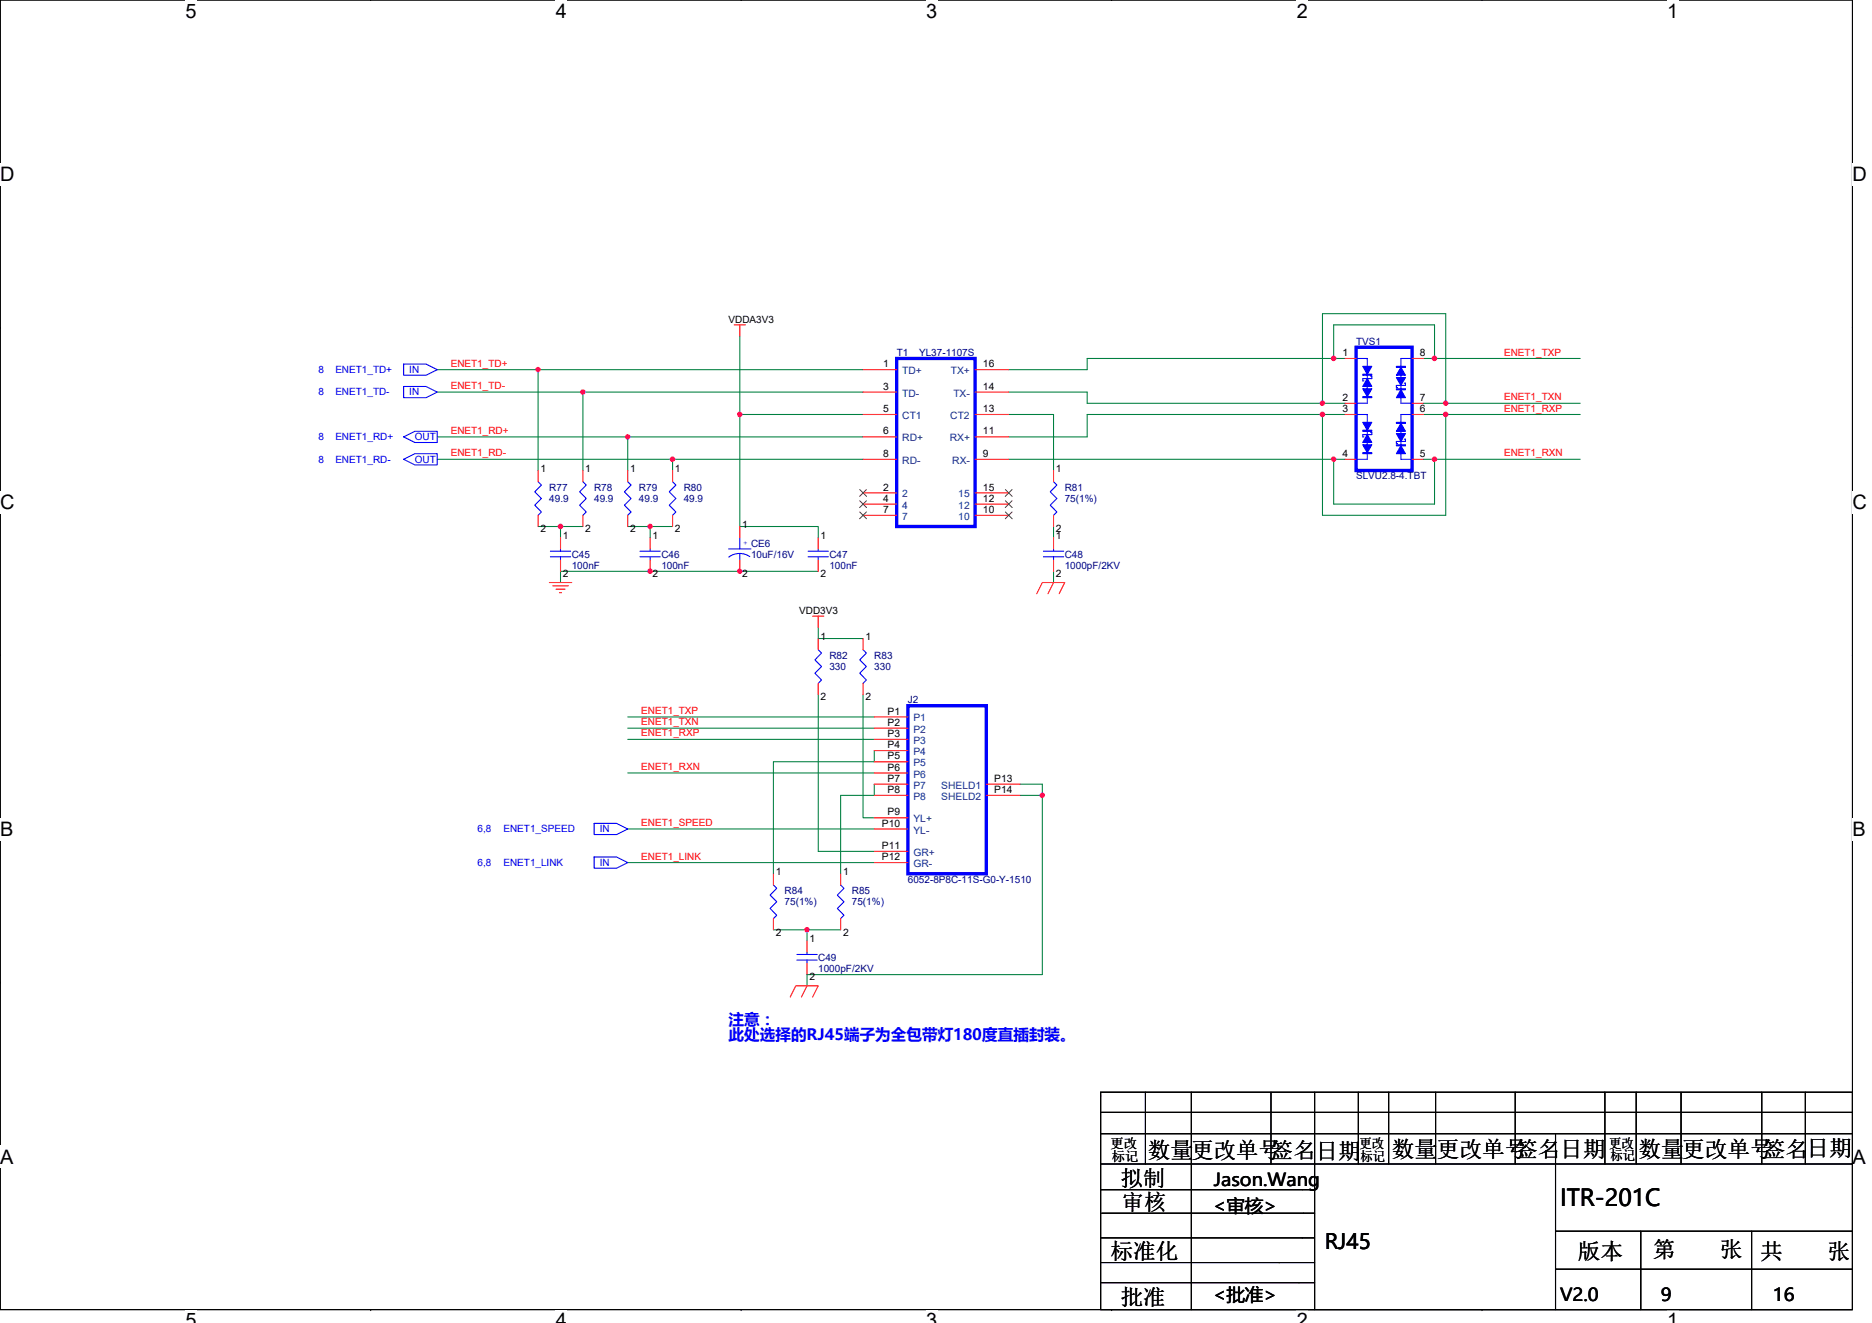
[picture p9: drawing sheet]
<svg xmlns="http://www.w3.org/2000/svg" width="297mm" height="210mm" viewBox="0 0 297 210" stroke-linecap="round" stroke-linejoin="round" font-family="sans-serif">
<path d="M0 0h293.9v207.9h-293.9z" fill="none" stroke="#000" stroke-width=".17"/>
<g fill="#fff">
<path d="M29.4 0h1.8v3.5h-1.8z"/>
<path d="M29.4 207.9h1.8v2h-1.8z"/>
</g>
<path d="M58.8 0h.1M58.8 207.9h.1" fill="none" stroke="#000" stroke-width=".17"/>
<g fill="#fff">
<path d="M88.2 0h1.8v3.5h-1.8z"/>
<path d="M88.2 207.9h1.8v2h-1.8z"/>
</g>
<path d="M117.6 0h.1M117.6 207.9h.1" fill="none" stroke="#000" stroke-width=".17"/>
<g fill="#fff">
<path d="M147 0h1.7v3.5h-1.7z"/>
<path d="M147 207.9h1.7v2h-1.7z"/>
</g>
<path d="M176.4 0h.1M176.4 207.9h.1" fill="none" stroke="#000" stroke-width=".17"/>
<g fill="#fff">
<path d="M205.8 0h1.7v3.5h-1.7z"/>
<path d="M205.8 207.9h1.7v2h-1.7z"/>
</g>
<path d="M235.2 0h.1M235.2 207.9h.1" fill="none" stroke="#000" stroke-width=".17"/>
<g fill="#fff">
<path d="M264.5 0h1.8v3.5h-1.8z"/>
<path d="M264.5 207.9h1.8v2h-1.8z"/>
<path d="M0 26h2.3v3.5h-2.3z"/>
<path d="M293.9 26h2.3v3.5h-2.3z"/>
<path d="M0 77.9h2.3v3.5h-2.3z"/>
<path d="M293.9 77.9h2.3v3.5h-2.3z"/>
</g>
<path d="M0 52h.1M293.9 52h.1" fill="none" stroke="#000" stroke-width=".17"/>
<g fill="#fff">
<path d="M0 129.9h2.1v3.5h-2.1z"/>
<path d="M293.9 129.9h2.1v3.5h-2.1z"/>
</g>
<path d="M0 103.9h.1M293.9 103.9h.1" fill="none" stroke="#000" stroke-width=".17"/>
<g fill="#fff">
<path d="M0 181.9h2.2v3.5h-2.2z"/>
<path d="M293.9 181.9h2.2v3.5h-2.2z"/>
</g>
<g fill="none" stroke="#000" stroke-width=".17">
<path d="M0 155.9h.1M293.9 155.9h.1M174.6 176.6h119.3M174.6 179.9h119.3M174.6 173.4h119.3v34.5h-119.3zM181.8 173.4v11.3M189 173.4v34.5M201.7 173.4v11.3M208.6 173.4v34.5M215.5 173.4v11.3M220.3 173.4v11.3M227.8 173.4v11.3"/>
<path d="M240.4 173.4v11.3M246.8 179.9v28M254.7 173.4v11.3M259.6 173.4v11.3M266.7 173.4v11.3M279.5 173.4v11.3M286.5 173.4v11.3M174.6 184.7h119.3M208.6 192.6h-33.8M208.6 188.8h-34M208.6 196.5h-34M246.8 195.4h47.1"/>
<path d="M260.3 195.4v12.5M277.9 195.4v12.5M174.6 200.4h28.5M208.6 203.6h-34M208.6 200.4h-5.7M246.8 201.4h47.1"/>
</g>
<g fill="none" stroke="#008040" stroke-width=".17">
<path d="M69.4 58.7h16v16M85.4 58.7h51.5M117.4 53.3v12.5M211.6 56.9h-39.1v1.8h-12.4M211.6 56.9v-5.3h16v5.3M211.6 56.9h1.8M225.8 56.9h1.8M227.6 56.9h23.1M69.4 72.9h37.3v1.8M69.4 62.2h23.1v12.5M69.4 69.3h30.2v5.4M92.5 62.2h44.4"/>
<path d="M99.6 69.3h37.3M106.7 72.9h30.2M117.4 65.8v17.8h12.4v1.7M117.4 65.8h19.5M160.1 72.9h51.5M160.1 65.8h7.1v8.9M160.1 62.2h12.4v1.8h37.3M209.8 65.8h-37.3v3.5h-12.4M209.8 64v-14.2h19.6v14.2M209.8 65.8v16h19.6v-16M209.8 64h3.6M209.8 65.8h3.6"/>
<path d="M211.6 72.9h1.8M211.6 72.9v7.1h16v-7.1M225.8 64h3.6M225.8 65.8h3.6M225.8 72.9h1.8M227.6 72.9h23.1M229.4 64h21.3M229.4 65.8h21.3M85.4 83.6h3.5v1.7M88.9 83.6h3.6M99.6 83.6h3.6M103.2 83.6h3.5"/>
<path d="M103.2 83.6v1.7M129.8 90.7h-40.9v1.8M129.8 99.6v1.7h7.1M167.2 90.7v1.8M167.2 83.6v1.7M99.6 113.8h39.1M99.6 117.3h39.1M99.6 115.6h39.1M129.8 110.2v24.9h8.9M136.9 110.2v19.6h1.8M138.7 119.1v1.8h-16v17.8M99.6 131.6h39.1"/>
<path d="M99.6 136.9h39.1M99.6 122.7h39.1M138.7 124.5v1.7h-5.3v12.5M161.8 124.5h3.6v1.7M161.8 126.2h3.6M165.4 126.2v28.5h-37.3v1.8M122.7 147.6h5.4M128.1 147.6h5.3M128.1 147.6v1.8"/>
</g>
<g fill="#f0f" stroke="#f0f" stroke-width=".17">
<circle cx="117.4" cy="90.7" r=".35"/>
<circle cx="103.2" cy="90.7" r=".35"/>
<circle cx="85.4" cy="58.7" r=".35"/>
<circle cx="92.5" cy="62.2" r=".35"/>
<circle cx="99.6" cy="69.3" r=".35"/>
<circle cx="106.7" cy="72.9" r=".35"/>
<circle cx="103.2" cy="83.6" r=".35"/>
<circle cx="88.9" cy="83.6" r=".35"/>
<circle cx="117.4" cy="65.8" r=".35"/>
<circle cx="211.6" cy="56.9" r=".35"/>
<circle cx="227.6" cy="56.9" r=".35"/>
<circle cx="209.8" cy="64" r=".35"/>
<circle cx="229.4" cy="64" r=".35"/>
<circle cx="211.6" cy="72.9" r=".35"/>
<circle cx="227.6" cy="72.9" r=".35"/>
<circle cx="209.8" cy="65.8" r=".35"/>
<circle cx="229.4" cy="65.8" r=".35"/>
<circle cx="128" cy="147.6" r=".35"/>
<circle cx="165.4" cy="126.2" r=".35"/>
</g>
<g fill="none" stroke="#f00" stroke-width=".17">
<path d="M116.5 51.6h1.8M117.4 51.6v1.7M136.9 58.7h5.4M154.7 58.7h5.4M213.4 56.9h1.8M224.1 56.9h1.7M85.4 74.7v1.8M92.5 74.7v1.8M99.6 74.7v1.8M106.7 74.7v1.8M136.9 62.2h5.4M136.9 65.8h5.4"/>
<path d="M136.9 69.3h5.4M136.9 72.9h5.4M136.9 78.2h5.4M154.7 72.9h5.4M154.7 69.3h5.4M154.7 65.8h5.4M154.7 62.2h5.4M154.7 78.2h5.4M167.2 74.7v1.8M213.4 64h1.8M213.4 65.8h1.8M213.4 72.9h1.8"/>
<path d="M224.1 72.9h1.7M224.1 65.8h1.7M224.1 64h1.7M85.4 81.8v1.8M87.2 92.5h3.5M87.7 93h2.5M88.2 93.5h1.5M88.8 94.1h.3M88.9 85.3v1.8M88.9 88.9v1.8M92.5 81.8v1.8M99.6 81.8v1.8"/>
<path d="M103.2 85.3v1.8M103.2 88.9v1.8M106.7 81.8v1.8M117.4 83.6v1.7M117.4 88.9v1.8M128.9 97.8h1.8M129.8 97.8v1.8M129.8 85.3v1.8M129.8 88.9v1.8M136.9 80h5.4M136.9 81.8h5.4M154.7 81.8h5.4"/>
<path d="M154.7 80h5.4M164.5 94.2l.9-1.7h3.5l-.8 1.7M167.2 92.5l-.9 1.7M167.2 85.3v1.8M167.2 88.9v1.8M167.2 81.8v1.8M129.8 101.3v1.8M129.8 108.5v1.7M136.9 101.3v1.8M136.9 108.5v1.7M138.7 113.8h5.4M138.7 115.6h5.4"/>
<path d="M138.7 117.3h5.4M138.7 119.1h5.4M122.7 138.7v1.8M133.4 138.7v1.8M138.7 120.9h5.4M138.7 122.7h5.4M138.7 124.5h5.4M138.7 126.2h5.4M138.7 129.8h5.4M138.7 131.6h5.4M138.7 135.1h5.4M138.7 136.9h5.4"/>
<path d="M156.5 124.5h5.3M156.5 126.2h5.3M122.7 145.8v1.8M125.4 158.2l.9-1.7h3.5l-.9 1.7M128.1 149.4v1.7M128.1 152.9v1.8M128.1 156.5l-.9 1.7M133.4 145.8v1.8"/>
</g>
<g fill="none" stroke="#00f" stroke-width=".17">
<path d="M64 57.8h3.6l1.8 .9-1.8 .9h-3.6zM215.2 56.9h1.8v7.1h-1.8M217.5 59.7h.2v.4h-1.5v.4h.2M224.1 56.9h-1.8v7.1h1.8M64 61.3h3.6l1.8 .9-1.8 .9h-3.6zM64 72.9l1.8-.9h3.6v1.8h-3.6zM64 69.3l1.8-.8h3.6v1.7h-3.6zM85.4 76.5l.5 .5-1 1.1 1 1-1 1.1 1 1.1-.5 .5M92.5 76.5l.5 .5-1 1.1 1 1-1 1.1 1 1.1-.5 .5M99.6 76.5l.5 .5-1 1.1 1 1-1 1.1 1 1.1-.5 .5M106.7 76.5l.5 .5-1 1.1 1 1-1 1.1 1 1.1-.5 .5M167.2 76.5l.5 .5-1.1 1.1 1.1 1-1.1 1.1 1.1 1.1-.5 .5"/>
<path d="M215.2 65.8h1.8v7.1h-1.8M217.5 68.6h.2v.4h-1.5v.3h.2M222.8 60.8h.2v.4h-1.4v.3h.2M222.8 69.7h.2v.4h-1.4v.3h.2M224.1 65.8h-1.8v7.1h1.8M87.3 88.4h3.2M87.3 87.5h3.2M88.9 87.1v.4M88.9 88.4v.5M101.6 88.4h3.2M101.6 87.5h3.2M103.2 87.1v.4"/>
<path d="M103.2 88.4v.5M115.6 87.1h3.6M117.4 87.8v1.1M117.4 85.3v1.8M119 88.3a2.83 2.83 0 0 0-3.3 .1M128.2 88.4h3.2M128.2 87.5h3.2M129.8 87.1v.4M129.8 88.4v.5M165.6 88.4h3.2M165.6 87.5h3.2M167.2 87.1v.4"/>
<path d="M167.2 88.4v.5M129.8 103.1l.6 .6-1.1 1 1.1 1.1-1.1 1 1.1 1.1-.6 .6M136.9 103.1l.6 .6-1.1 1 1.1 1.1-1.1 1 1.1 1.1-.6 .6M94.3 130.7h3.5l1.8 .9-1.8 .9h-3.5zM94.3 136h3.5l1.8 .9-1.8 .9h-3.5zM122.7 140.5l.6 .5-1.1 1.1 1.1 1-1.1 1.1 1.1 1.1-.6 .5M126.4 152.4h3.3M126.4 151.5h3.3M128.1 151.1v.4M128.1 152.4v.5M133.4 140.5l.5 .5-1 1.1 1 1-1 1.1 1 1.1-.5 .5"/>
</g>
<path d="M142.3 56.9h12.4v26.7h-12.4zM215.2 55.1h8.9v19.6h-8.9zM144.1 112h12.4v26.7h-12.4z" fill="none" stroke="#00f" stroke-width=".53"/>
<path d="M136.4 77.7l1.1 1.1M136.4 79.5l1.1 1.1M137.5 77.7l-1.1 1.1M137.5 79.5l-1.1 1.1M159.5 79.5l1.1 1.1M159.5 77.7l1.1 1.1M160.6 79.5l-1.1 1.1M160.6 77.7l-1.1 1.1M136.4 81.3l1.1 1M137.5 81.3l-1.1 1M159.5 81.3l1.1 1M160.6 81.3l-1.1 1" fill="none" stroke="#804000" stroke-width=".16"/>
<g fill="#00f" stroke="#00f" stroke-width=".17">
<path d="M216.2 58.1h1.5l-.7 1.3z"/>
<path d="M216.2 61.7h1.5l-.7 1.2z"/>
<path d="M216.2 67h1.5l-.7 1.3z"/>
<path d="M216.2 70.6h1.5l-.7 1.2z"/>
<path d="M222.3 67.2l.7 1.3h-1.4z"/>
<path d="M222.3 70.8l.7 1.2h-1.4z"/>
<path d="M222.3 61.9l.7 1.2h-1.4z"/>
<path d="M222.3 58.3l.7 1.3h-1.4z"/>
<path d="M217 60.1l.7 1.2h-1.5z"/>
<path d="M217 69l.7 1.2h-1.5z"/>
<path d="M221.6 59.9h1.4l-.7 1.3z"/>
<path d="M221.6 68.8h1.4l-.7 1.3z"/>
<path d="M216.2 59.4h1.5v.2h-1.5z" fill-rule="evenodd"/>
<path d="M216.2 62.9h1.5v.2h-1.5z" fill-rule="evenodd"/>
<path d="M216.2 71.8h1.5v.2h-1.5z" fill-rule="evenodd"/>
<path d="M216.2 68.3h1.5v.2h-1.5z" fill-rule="evenodd"/>
<path d="M221.6 70.6h1.4v.2h-1.4z" fill-rule="evenodd"/>
<path d="M221.6 67h1.4v.2h-1.4z" fill-rule="evenodd"/>
<path d="M221.6 58.1h1.4v.2h-1.4z" fill-rule="evenodd"/>
<path d="M221.6 61.7h1.4v.2h-1.4z" fill-rule="evenodd"/>
</g>
<text font-size="3.7" x="247.5" y="191.5">ITR-201C</text>
<g font-size="3.5">
<text x="182.1" y="183.8">数量更改单号签名</text>
<text x="208.8" y="184">日期</text>
<text x="220.9" y="183.6">数量</text>
<text x="228" y="183.6">更改单号</text>
<text x="240.4" y="183.6">签名</text>
<text x="247.5" y="183.6">日期</text>
<text x="260" y="183.6">数量</text>
<text x="266.9" y="183.6">更改单号签名</text>
<text x="286.7" y="183.5">日期</text>
<text x="177.8" y="188.3">拟制</text>
<text x="178" y="192">审核</text>
<text x="176.2" y="199.8">标准化</text>
<text x="250.4" y="199.8">版本</text>
<text x="262.3" y="199.5">第　　张</text>
<text x="279.4" y="199.8">共　　张</text>
<text x="177.8" y="207.1">批准</text>
</g>
<text font-size="3.4" x="210.2" y="198.2">RJ45</text>
<g font-size="3.2">
<text x="29.4" y="2.8">5</text>
<text x="88.2" y="2.8">4</text>
<text x="147" y="2.8">3</text>
<text x="205.8" y="2.8">2</text>
<text x="264.5" y="2.8">1</text>
<text x="0" y="28.8">D</text>
<text x="293.9" y="28.8">D</text>
<text x="0" y="80.8">C</text>
<text x="293.9" y="80.8">C</text>
<text x="0" y="132.7">B</text>
<text x="293.9" y="132.7">B</text>
<text x="0" y="184.7">A</text>
<text x="293.9" y="184.7">A</text>
<text x="29.4" y="210.7">5</text>
<text x="88.2" y="210.7">4</text>
<text x="147" y="210.7">3</text>
<text x="205.8" y="210.7">2</text>
<text x="264.5" y="210.7">1</text>
</g>
<g font-size="2.8">
<text x="192.6" y="188.2">Jason.Wang</text>
<text x="192.4" y="192.3">&lt;审核&gt;</text>
<text x="192.4" y="206.5">&lt;批准&gt;</text>
<text x="247.5" y="206.5">V2.0</text>
<text x="263.5" y="206.5">9</text>
<text x="281.3" y="206.5">16</text>
</g>
<g font-size="2.5" fill="#00f">
<text x="115.6" y="162.6">注意：</text>
<text x="115.6" y="165.1">此处选择的RJ45端子为全包带灯180度直插封装。</text>
</g>
<g font-size="2.1">
<text x="176.2" y="182.2">更改</text>
<text x="176.4" y="184.3">标记</text>
<text x="215.7" y="182.2">更改</text>
<text x="215.9" y="184.3">标记</text>
<text x="255.4" y="182.2">更改</text>
<text x="255.5" y="184.1">标记</text>
</g>
<g font-size="1.6">
<text x="115.6" y="51.2">VDDA3V3</text>
<text x="140.1" y="58.3">1</text>
<text x="156" y="58.3">16</text>
<text x="213" y="56.5">1</text>
<text x="225.3" y="56.5">8</text>
<text x="140.1" y="61.8">3</text>
<text x="140.1" y="65.4">5</text>
<text x="156" y="65.4">13</text>
<text x="156" y="61.8">14</text>
<text x="213" y="63.6">2</text>
<text x="213" y="65.4">3</text>
<text x="225.3" y="65.4">6</text>
<text x="225.3" y="63.6">7</text>
<text x="140.1" y="69">6</text>
<text x="156" y="69">11</text>
<text x="85.8" y="74.9">1</text>
<text x="92.9" y="74.9">1</text>
<text x="100" y="74.9">1</text>
<text x="107.1" y="74.9">1</text>
<text x="140.1" y="72.5">8</text>
<text x="140.1" y="77.9">2</text>
<text x="156" y="72.5">9</text>
<text x="156" y="77.9">15</text>
<text x="167.6" y="74.9">1</text>
<text x="213" y="72.5">4</text>
<text x="225.3" y="72.5">5</text>
<text x="117.8" y="83.8">1</text>
<text x="140.1" y="79.6">4</text>
<text x="140.1" y="81.4">7</text>
<text x="156" y="81.4">10</text>
<text x="156" y="79.6">12</text>
<text x="85.8" y="84.5">2</text>
<text x="89.3" y="85.5">1</text>
<text x="92.9" y="84.5">2</text>
<text x="100" y="84.5">2</text>
<text x="103.5" y="85.5">1</text>
<text x="107.1" y="84.5">2</text>
<text x="130.2" y="85.5">1</text>
<text x="167.6" y="85.5">1</text>
<text x="167.6" y="84.5">2</text>
<text x="89.3" y="91.6">2</text>
<text x="103.5" y="91.6">2</text>
<text x="117.8" y="91.6">2</text>
<text x="130.2" y="91.6">2</text>
<text x="167.6" y="91.6">2</text>
<text x="126.8" y="97.4">VDD3V3</text>
<text x="130.2" y="101.5">1</text>
<text x="137.3" y="101.5">1</text>
<text x="130.2" y="111.1">2</text>
<text x="137.3" y="111.1">2</text>
<text x="140.8" y="113.4">P1</text>
<text x="140.8" y="115.2">P2</text>
<text x="140.8" y="117">P3</text>
<text x="140.8" y="118.7">P4</text>
<text x="140.8" y="120.5">P5</text>
<text x="140.8" y="122.3">P6</text>
<text x="140.8" y="124.1">P7</text>
<text x="140.8" y="125.9">P8</text>
<text x="157.8" y="124.1">P13</text>
<text x="157.8" y="125.9">P14</text>
<text x="140" y="131.2">P10</text>
<text x="140.8" y="129.4">P9</text>
<text x="140" y="134.7">P11</text>
<text x="140" y="136.5">P12</text>
<text x="123.1" y="138.9">1</text>
<text x="133.8" y="138.9">1</text>
<text x="123.1" y="148.5">2</text>
<text x="128.4" y="149.5">1</text>
<text x="133.8" y="148.5">2</text>
<text x="128.4" y="155.6">2</text>
</g>
<g font-size="1.6" fill="#00f">
<text x="50.5" y="59.2">8</text>
<text x="53.2" y="59.2">ENET1_TD+</text>
<text x="64.9" y="59.2">IN</text>
<text x="50.5" y="62.8">8</text>
<text x="53.2" y="62.8">ENET1_TD-</text>
<text x="64.9" y="62.8">IN</text>
<text x="50.5" y="69.9">8</text>
<text x="53.2" y="69.9">ENET1_RD+</text>
<text x="65.8" y="69.9">OUT</text>
<text x="50.5" y="73.4">8</text>
<text x="53.2" y="73.4">ENET1_RD-</text>
<text x="65.8" y="73.4">OUT</text>
<text x="75.8" y="132.1">6,8</text>
<text x="75.8" y="137.4">6,8</text>
<text x="79.9" y="132.1">ENET1_SPEED</text>
<text x="79.9" y="137.4">ENET1_LINK</text>
<text x="95.2" y="132.1">IN</text>
<text x="95.2" y="137.4">IN</text>
</g>
<g font-size="1.6" fill="#f00">
<text x="71.5" y="58.2">ENET1_TD+</text>
<text x="238.7" y="56.4">ENET1_TXP</text>
<text x="71.5" y="61.8">ENET1_TD-</text>
<text x="238.7" y="63.5">ENET1_TXN</text>
<text x="238.7" y="65.3">ENET1_RXP</text>
<text x="71.5" y="68.9">ENET1_RD+</text>
<text x="71.5" y="72.4">ENET1_RD-</text>
<text x="238.7" y="72.4">ENET1_RXN</text>
<text x="101.7" y="113.3">ENET1_TXP</text>
<text x="101.7" y="116.9">ENET1_RXP</text>
<text x="101.7" y="115.1">ENET1_TXN</text>
<text x="101.7" y="122.2">ENET1_RXN</text>
<text x="101.7" y="131.1">ENET1_SPEED</text>
<text x="101.7" y="136.4">ENET1_LINK</text>
</g>
<g font-size="1.6" fill="#000080">
<text x="142.3" y="56.5">T1</text>
<text x="145.8" y="56.5">YL37-1107S</text>
<text x="215.2" y="54.8">TVS1</text>
<text x="87.2" y="77.9">R77</text>
<text x="94.3" y="77.9">R78</text>
<text x="101.4" y="77.9">R79</text>
<text x="108.5" y="77.9">R80</text>
<text x="168.9" y="77.9">R81</text>
<text x="215.2" y="76.1">SLVU2.8-4.TBT</text>
<text x="87.2" y="79.7">49.9</text>
<text x="94.3" y="79.7">49.9</text>
<text x="101.4" y="79.7">49.9</text>
<text x="108.5" y="79.7">49.9</text>
<text x="168.9" y="79.7">75(1%)</text>
<text x="90.7" y="88.5">C45</text>
<text x="104.9" y="88.5">C46</text>
<text x="119.2" y="86.8">CE6</text>
<text x="119.2" y="88.5">10uF/16V</text>
<text x="131.6" y="88.5">C47</text>
<text x="168.9" y="88.5">C48</text>
<text x="90.7" y="90.3">100nF</text>
<text x="104.9" y="90.3">100nF</text>
<text x="131.6" y="90.3">100nF</text>
<text x="168.9" y="90.3">1000pF/2KV</text>
<text x="131.6" y="104.5">R82</text>
<text x="131.6" y="106.3">330</text>
<text x="138.7" y="104.5">R83</text>
<text x="138.7" y="106.3">330</text>
<text x="144.1" y="111.7">J2</text>
<text x="124.5" y="141.9">R84</text>
<text x="124.5" y="143.7">75(1%)</text>
<text x="135.2" y="141.9">R85</text>
<text x="135.2" y="143.7">75(1%)</text>
<text x="144.1" y="140.1">6052-8P8C-11S-G0-Y-1510</text>
<text x="129.8" y="152.5">C49</text>
<text x="129.8" y="154.3">1000pF/2KV</text>
</g>
<g font-size="1.6" fill="#004080">
<text x="143.2" y="59.4">TD+</text>
<text x="150.9" y="59.4">TX+</text>
<text x="143.2" y="62.9">TD-</text>
<text x="151.3" y="62.9">TX-</text>
<text x="143.2" y="66.5">CT1</text>
<text x="143.2" y="70.1">RD+</text>
<text x="150.7" y="70.1">RX+</text>
<text x="150.8" y="66.5">CT2</text>
<text x="143.2" y="73.6">RD-</text>
<text x="151.1" y="73.6">RX-</text>
<text x="143.2" y="79">2</text>
<text x="143.2" y="80.7">4</text>
<text x="143.2" y="82.5">7</text>
<text x="152.1" y="82.5">10</text>
<text x="152.1" y="80.7">12</text>
<text x="152.1" y="79">15</text>
<text x="144.9" y="114.5">P1</text>
<text x="144.9" y="116.3">P2</text>
<text x="144.9" y="118.1">P3</text>
<text x="144.9" y="119.8">P4</text>
<text x="144.9" y="121.6">P5</text>
<text x="144.9" y="123.4">P6</text>
<text x="144.9" y="125.2">P7</text>
<text x="149.3" y="125.2">SHELD1</text>
<text x="144.9" y="127">P8</text>
<text x="144.9" y="130.5">YL+</text>
<text x="149.3" y="127">SHELD2</text>
<text x="144.9" y="132.3">YL-</text>
<text x="144.9" y="135.8">GR+</text>
<text x="144.9" y="137.6">GR-</text>
</g>
<text font-size="1.2" fill="#00f" x="117.9" y="86.5">+</text>
</svg>
